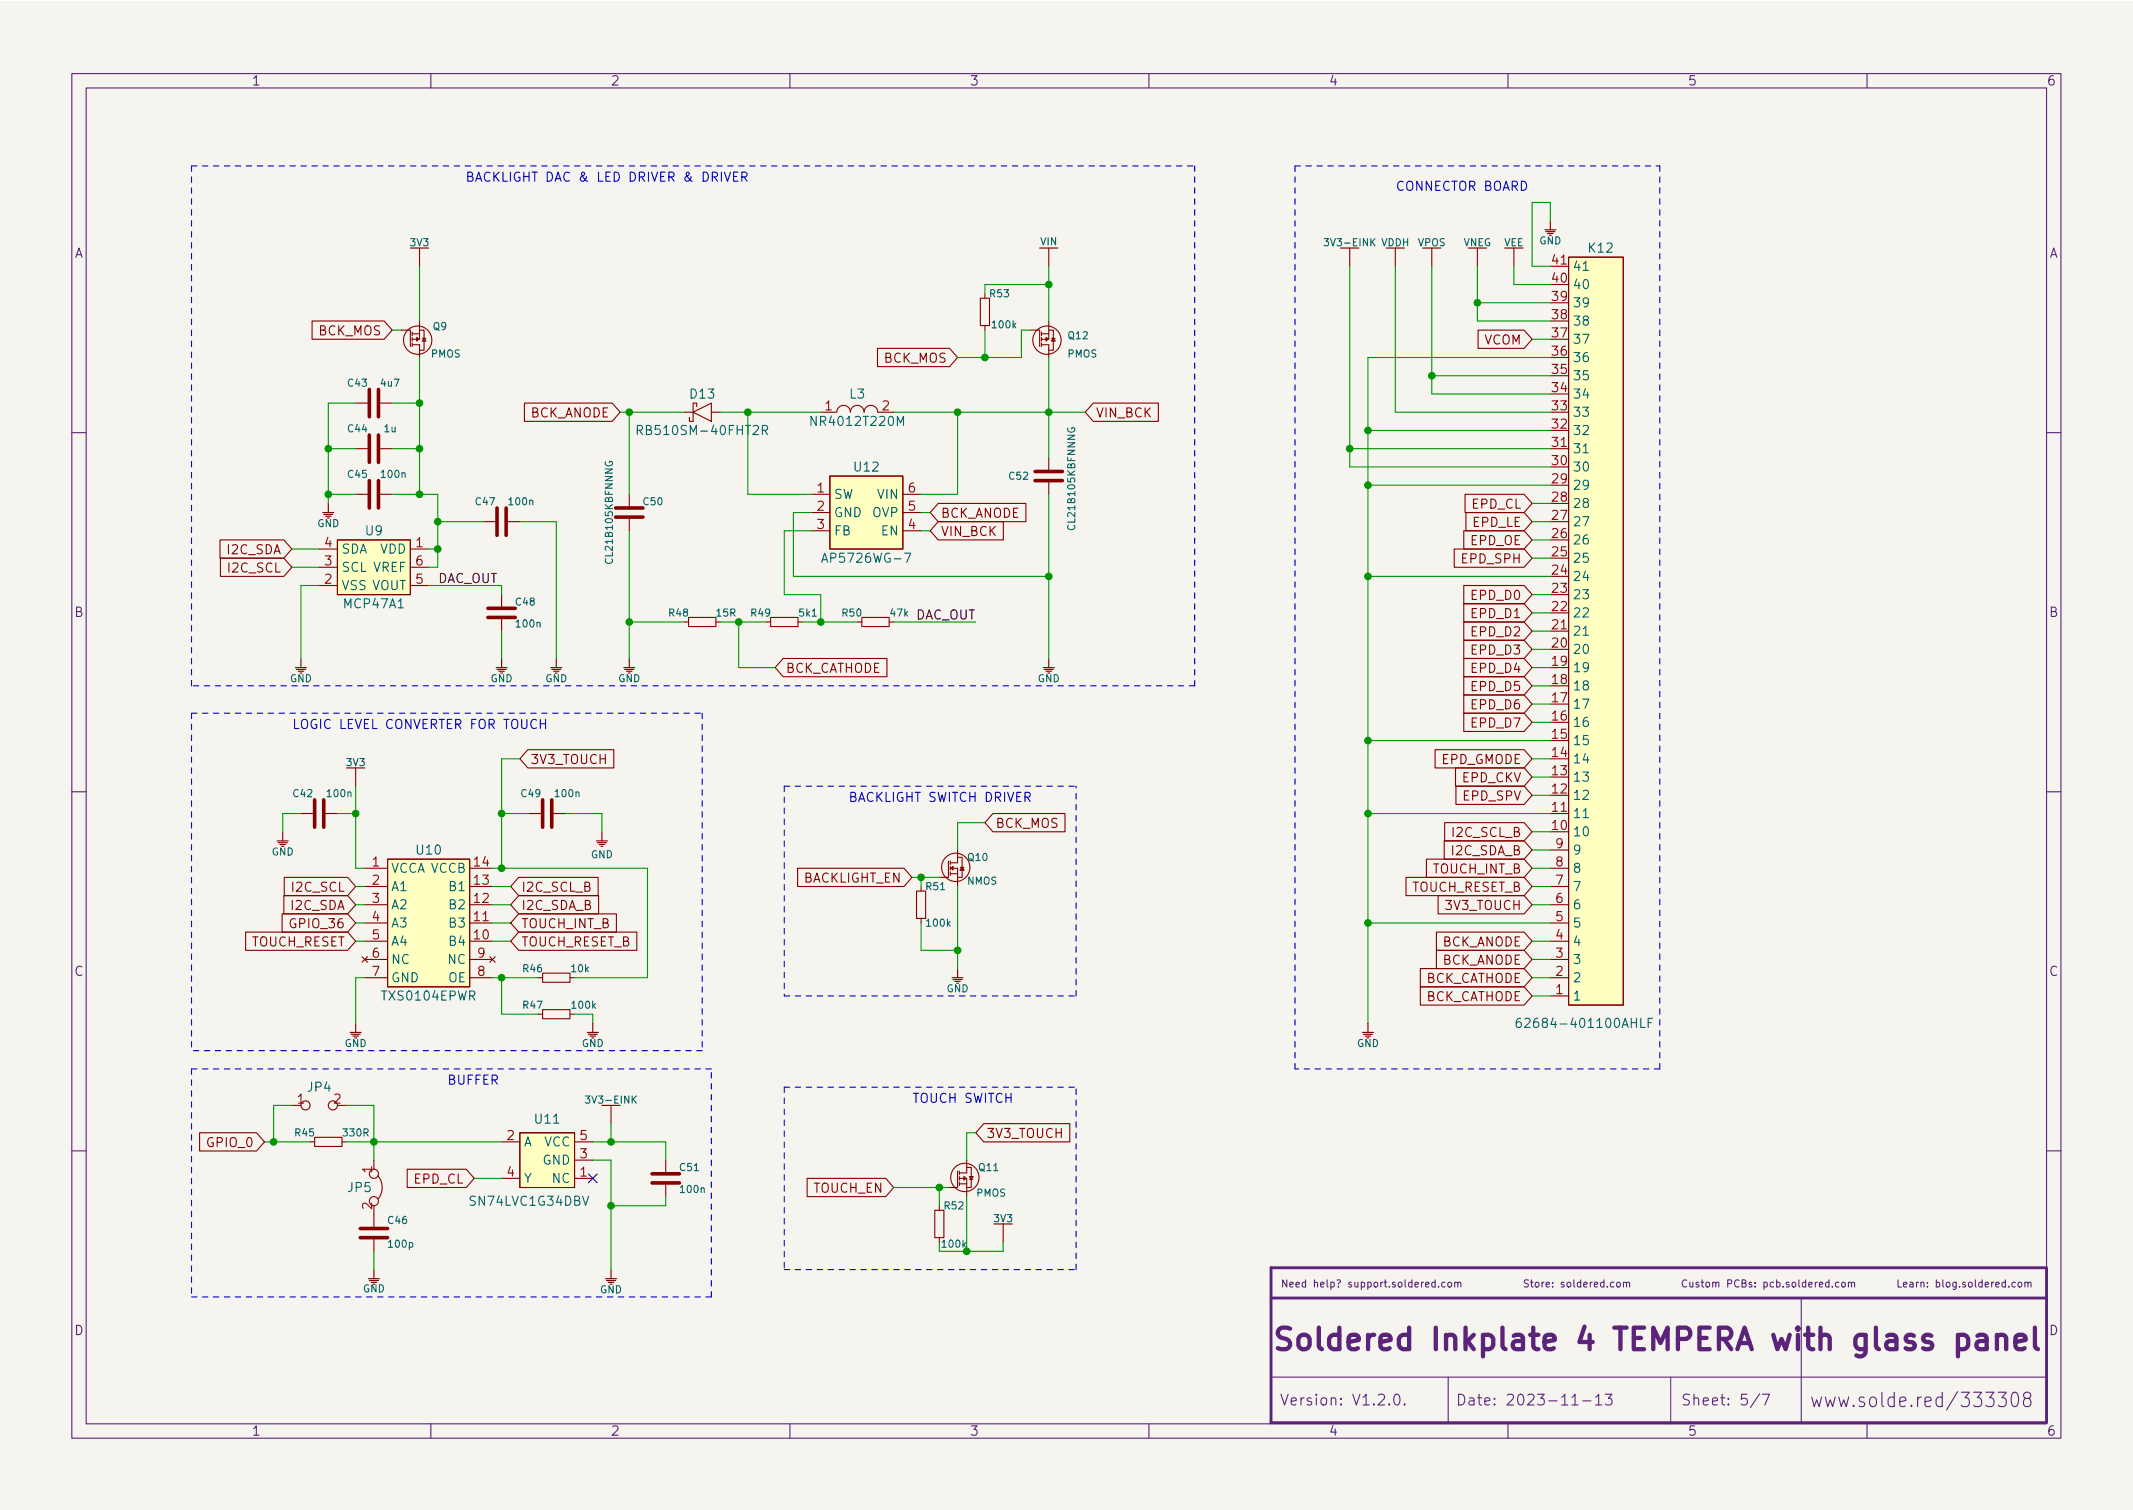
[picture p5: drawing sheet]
<svg xmlns="http://www.w3.org/2000/svg" width="297mm" height="210mm" viewBox="0 0 297 210" stroke-linecap="round" stroke-linejoin="round" font-family="sans-serif">
<path d="M0 .2h297v210.1h-297z" fill="#f5f4ef" stroke="#f5f4ef" stroke-width=".14"/>
<g fill="none" stroke="#5b2379" stroke-width=".15">
<path d="M10 10.2h277v190.1h-277zM12 12.2h273v186.1h-273zM60 10.2v2M110 10.2v2M160 10.2v2M210 10.2v2M260 10.2v2M10 60.2h2M285 60.2h2M10 110.2h2M285 110.2h2M10 160.2h2"/>
<path d="M199.9 178.6l-.3-.1-.2 .2 .1 .5h.4M199.9 178.2v1M200.3 179.1v.1M201.2 178.6l-.2-.1-.2 .2 .1 .5h.3M201.7 178.6l.3-.1 .1 .2v.3l-.1 .2h-.3l-.1-.2zM202.6 178.6l.1-.1 .3 .1v.6M202.6 178.5v.7M203 178.7l.1-.2 .3 .1v.6M225.2 178.6l.1-.1 .3 .1v.4v.2h-.3l-.1-.1zM226.1 178.6l.1-.1 .3 .1v.6M226.1 178.5v.7M226.5 178.7l.1-.2 .3 .1v.6"/>
<path d="M234.9 178.3a.47 .47 0 0 0-.7 .3 .47 .47 0 0 0 .5 .6l.2-.1M235.3 178.5l.1 .7h.2l.1-.1M235.7 178.5v.7M236.6 178.6l-.3-.1-.1 .2v.1l.4 .1v.3h-.4M236.9 178.5h.4M237 178.2v.9l.3 .1M237.6 178.6l.3-.1 .2 .2v.3l-.2 .2h-.3v-.2zM238.5 178.6l.1-.1 .3 .1v.6M238.5 178.5v.7M238.9 178.7l.2-.2 .2 .1 .1 .6M240.6 178.7h.5l.1-.2-.1-.2-.5-.1v1M242.2 178.3a.47 .47 0 0 0-.7 .3 .47 .47 0 0 0 .5 .6l.2-.1"/>
<path d="M242.6 178.7l.4-.1 .1-.1v-.2l-.5-.1v1h.4l.1-.1 .1-.2-.3-.2M243.9 178.6l-.2-.1-.1 .2v.1l.3 .1v.3h-.3M244.4 179.1v.1M244.4 178.6v.1M245.6 178.6l.3-.1 .2 .2-.1 .5h-.4M245.6 178.5v1M247 178.6l-.3-.1-.2 .2 .1 .5h.4M247.4 178.6l.3-.1 .2 .2-.1 .5h-.4M247.4 178.2v1M248.3 179.1v.1M249.1 178.6l-.2-.1-.2 .2 .1 .1 .3 .1v.3h-.4M249.6 178.6l.3-.1 .2 .2v.3l-.2 .2h-.3v-.2z"/>
<path d="M250.5 178.2v.9l.1 .1M251.5 178.6l-.3-.1-.2 .2 .1 .5h.4M251.5 178.2v1M251.9 178.9l.5-.1-.1-.2-.3-.1-.1 .2v.5h.4M252.8 178.5v.7M253.1 178.5l-.3 .2M253.4 178.9l.4-.1v-.2l-.3-.1-.1 .2v.5h.4M254.7 178.6l-.3-.1-.2 .2 .1 .5h.4M254.7 178.2v1M255.2 179.1v.1M256.1 178.6l-.3-.1-.2 .2 .1 .5h.4M256.5 178.6l.1-.1 .3 .1 .1 .4-.1 .2h-.3l-.1-.1z"/>
<path d="M257.4 178.6l.2-.1 .2 .1v.6M257.4 178.5v.7M257.8 178.7l.2-.2 .2 .1 .1 .6M280.6 178.6l-.2-.1-.2 .2 .1 .5h.3M281.1 178.6l.1-.1 .3 .1 .1 .4-.1 .2h-.3l-.1-.1zM282 178.6l.1-.1 .3 .1v.6M282 178.5v.7M282.4 178.7l.2-.2 .2 .1v.6M285 160.2h2M60 198.3v2M110 198.3v2M160 198.3v2"/>
<path d="M177 191.8h108M194.3 194.2a.36 .36 0 0 1 .6 .2 .77 .77 0 0 1-.4 1.2 1 1 0 0 1-.2-1.4zM195.6 195.5l.1 .1h-.1h-.1l.1-.1v.1M201.7 191.8v6.5M210 198.3v2M218.9 195.6h.9M220.4 195.1h1.2M222.2 194.6l.4-.5v1.5M222.2 195.6h.9M223.6 194.1h.9l-.5 .6a.41 .41 0 0 1 .5 .3v.3l-.2 .3h-.5l-.2-.1M232.7 191.8v6.5M245.1 194.1l-1.3 1.9"/>
<path d="M245.4 194.1h1l-.6 1.5M250.8 180.7v17.6M260 198.3v2M270.5 194.6l-.5-.1-.4 .4v.6l.2 .3 .2 .1 .5-.1M270.5 193.9v2M272.6 193.8l-1.5 2.5M282.1 194.7l-.1-.1a.43 .43 0 0 1-.2-.4 .43 .43 0 0 1 .3-.3l.5 .1a.43 .43 0 0 1 .2 .4 .43 .43 0 0 1-.3 .3l-.5 .1a.67 .67 0 0 0 0 1l.1 .1 .5-.1a.67 .67 0 0 0 0-1l-.1-.1"/>
</g>
<path d="M272.7 186l.2-.1h.6l.3 .1 .3 .4v.9l-.3 .4-.3 .2h-.6l-.2-.2M272.7 185.9v3M275.4 186l.3-.1h.5l.3 .1 .2 .3v1.6M276.7 186.6l-.3 .1h-.7a.59 .59 0 0 0-.5 .6 .59 .59 0 0 0 .5 .6h.7l.3-.2M278.1 186.2a.75 .75 0 0 1 1.3 .1v1.6M278.1 185.9v2M280.7 186.9l1.4-.3-.2-.6-.2-.1h-.6l-.3 .1-.1 .3v1.1l.1 .3 .3 .2h.6l.2-.2M283.4 184.9v2.5l.1 .3 .3 .2" fill="none" stroke="#5b2379" stroke-width=".6"/>
<path d="M284.8 176.5h-107.8v21.6h107.9M285 176.5v21.6M177 180.7h108" fill="none" stroke="#5b2379" stroke-width=".4"/>
<g fill="none" stroke="#840000" stroke-width=".16">
<path d="M57.1 34.5h2.6M144.8 34.5h2.5M186.7 34.5h2.5M193 34.5h2.6M198.1 34.5h2.6M204.5 34.5h2.5M209.5 34.5h2.6M215.1 32h1.6M215.3 32.3h1.2M215.5 32.5h.8M215.9 30.7v1.3M45 71.4h1.5"/>
<path d="M45.1 71.6h1.3M45.3 71.9h.8M45.7 70.1v1.3M41.1 93h1.6M41.3 93.2h1.2M41.5 93.5h.8M41.9 91.7v1.3M69.1 93h1.5M69.2 93.2h1.3M69.5 93.5h.7M69.8 91.7v1.3M76.7 93h1.5"/>
<path d="M76.8 93.2h1.3M77.1 93.5h.8M77.5 91.7v1.3M86.9 93h1.5M87 93.2h1.3M87.2 93.5h.8M87.6 91.7v1.3M145.3 93h1.5M145.4 93.2h1.3M145.7 93.5h.7M146 91.7v1.3M38.6 117.1h1.5"/>
<path d="M38.7 117.3h1.3M39 117.6h.8M39.4 115.8v1.3M48.3 106.9h2.5M83.1 117.1h1.5M83.2 117.3h1.3M83.4 117.6h.8M83.7 117.9h.2M83.8 115.8v1.3M132.6 136.1h1.5M132.7 136.4h1.3M133 136.6h.7"/>
<path d="M133.3 134.9v1.2M48.8 143.8h1.5M48.9 144h1.3M49.1 144.3h.8M49.5 142.5v1.3M81.8 143.8h1.5M81.9 144h1.3M82.2 144.3h.7M82.5 142.5v1.3M83.8 153.9h2.6M189.7 143.8h1.6M189.9 144h1.2"/>
<path d="M190.1 144.3h.8M190.5 142.5v1.3M51.3 178h1.5M51.4 178.3h1.3M52.1 176.8v1.2M84.3 178h1.6M84.5 178.3h1.2M84.7 178.6h.8M85.1 176.8v1.2M138.4 170.4h2.6"/>
</g>
<g fill="none" stroke="#840000" stroke-width=".15">
<path d="M58.4 34.5v2.6M146 34.5v2.6M188 34.5v2.6M194.3 34.5v2.6M199.4 34.5v2.6M205.7 34.5v2.6M210.8 34.5v2.6M215.9 37.1h2.5M218.4 35.8h7.7v104.1h-7.7zM43.5 44.7h10l1.1 1.3-1.1 1.2h-10zM49.5 56.1h1.9M52.7 56.1h1.9"/>
<path d="M55.9 46h1.2v2.3M57.4 46.5h1M57.4 48h1v1.8M57.4 46.2v.5M57.4 47v.5M57.4 47.7v.6M58 47l.3 .2-.3 .3zM58.4 46.5v.7h-1M58.4 46h.7v2.8h-.7M58.4 44.7v1.8M58.8 47.1h.5M59.1 47.1l.2 .4h-.5z"/>
<path d="M73 56.1h12.2l1.2 1.3-1.2 1.3h-12.2zM95.2 57.4h1.3M96.5 57.4l2.6-1.3v2.6zM97 56.6v-.5h-.5v2.6h-.5v-.5v.2M99.1 57.4h1.2M114.3 57.4h2.2M116.5 57.4a.95 .95 0 0 1 1-1 .95 .95 0 0 1 .9 1 .95 .95 0 0 1 1-1 .95 .95 0 0 1 .9 1 .95 .95 0 0 1 1-1 .95 .95 0 0 1 .9 1M122.2 48.5h10l1.1 1.3-1.1 1.2h-10zM122.3 57.4h2.2M136.5 41.5h1.3v3.8h-1.3zM137.2 40.9v.6M137.2 45.3v.7"/>
<path d="M143.5 46h1.3v2.3M145 48h1v1.8M145 46.2v.5M145 47v.5M145 47.7v.6M145 46.5h1M145.7 47l.2 .2-.2 .3zM146 46.5v.7h-1M146 46h.7v2.8h-.7M146 44.7v1.8M146.4 47.1h.5M146.7 47.1l.2 .4h-.5z"/>
<path d="M152.2 56.1h9.1v2.6h-9.1l-1.1-1.3zM205.8 46h6.4l1.2 1.2-1.2 1.3h-6.4zM30.6 75.2h8.9l1.1 1.2-1.1 1.3h-8.9zM30.7 77.7h8.8l1.1 1.3-1.1 1.3h-8.8zM44.4 76.4h2.6M44.4 79h2.6M47 75.2h10.1v7.6h-10.1zM49.5 68.8h1.9M49.5 62.5h1.9M52.7 68.8h1.9M52.7 62.5h1.9M57.1 76.4h2.6"/>
<path d="M57.1 79h2.6M67.3 72.6h1.9M70.5 72.6h1.9M87.6 68.8v1.9M87.6 72v1.9M113 68.8h2.6M113 71.4h2.6M113 73.9h2.6M115.6 66.3h10.1v10.1h-10.1zM125.7 68.8h2.6M125.7 71.4h2.6M125.7 73.9h2.6"/>
<path d="M130.7 72.6h9v2.6h-9l-1.2-1.3zM130.7 70.1h12.2v2.5h-12.2l-1.2-1.2zM146 63.7v1.9M146 66.9v1.9M202.5 76.4h9.7l1.2 1.3-1.2 1.3h-9.7zM203.8 73.9h8.4l1.2 1.3-1.2 1.2h-8.4zM204 68.8h8.2l1.2 1.3-1.2 1.3h-8.2zM204.1 71.4h8.1l1.2 1.2-1.2 1.3h-8.1zM215.9 62.5h2.5M44.4 81.5h2.6M57.1 81.5h2.6M69.8 82.8v1.9"/>
<path d="M69.8 86v1.9M95.2 86.6h.7M95.9 86h3.8v1.2h-3.8zM99.7 86.6h.6M106.7 86.6h.6M107.3 86h3.8v1.2h-3.8zM109.1 91.7h14.4v2.5h-14.4l-1.2-1.2zM111.1 86.6h.7M119.4 86.6h.6M120 86h3.8v1.2h-3.8zM123.8 86.6h.7M203.8 91.7h8.4l1.2 1.3-1.2 1.2h-8.4z"/>
<path d="M203.8 96.8h8.4l1.2 1.2-1.2 1.3h-8.4zM203.8 99.3h8.4l1.2 1.3-1.2 1.2h-8.4zM203.8 94.2h8.4l1.2 1.3-1.2 1.3h-8.4zM203.8 89.1h8.4l1.2 1.3-1.2 1.3h-8.4zM203.8 81.5h8.4l1.2 1.3-1.2 1.3h-8.4zM203.8 86.6h8.4l1.2 1.3-1.2 1.2h-8.4zM203.8 84.1h8.4l1.2 1.2-1.2 1.3h-8.4zM215.9 87.9h2.5M41.9 113.3h1.9M45.1 113.3h1.9M49.5 106.9v2.6M54 119.6h11.4v17.8h-11.4z"/>
<path d="M73.5 104.4h12v2.5h-12l-1.1-1.2zM73.7 113.3h1.9M76.8 113.3h1.9M132.1 119.9v2.3h-1.3M132.3 119.9v.5M133.3 119.4h.7v2.8h-.7M133.3 118.4v1.7h-1M138.3 113.3h10v2.5h-10l-1.1-1.3zM198.6 119.6h13.6l1.2 1.3-1.2 1.3h-13.6zM199.9 104.4h12.3l1.2 1.3-1.2 1.2h-12.3zM201.1 117.1h11.1l1.2 1.3-1.2 1.2h-11.1zM201.2 114.5h11l1.2 1.3-1.2 1.3h-11z"/>
<path d="M202.7 106.9h9.5l1.2 1.3-1.2 1.3h-9.5zM202.8 109.5h9.4l1.2 1.2-1.2 1.3h-9.4zM215.9 113.3h2.5M215.9 118.4h2.5M34.2 129.8h14.2l1.1 1.3-1.1 1.2h-14.2zM39.3 127.2h9.1l1.1 1.3-1.1 1.3h-9.1zM39.5 124.7h8.9l1.1 1.3-1.1 1.2h-8.9zM39.6 122.2h8.8l1.1 1.2-1.1 1.3h-8.8zM50.4 133.2l.8 .8M50.8 136.1h3.1M50.8 120.9h3.1M50.8 131.1h3.1"/>
<path d="M50.8 128.5h3.1M50.8 126h3.1M50.8 123.4h3.1M50.8 133.6h3.1M51.2 133.2l-.8 .8M65.5 136.1h3.1M65.5 120.9h3.1M65.5 131.1h3.1M65.5 128.5h3.1M65.5 126h3.1M65.5 123.4h3.1M65.5 133.6h3.1"/>
<path d="M68.2 133.2l.8 .8M69 133.2l-.8 .8M72.2 122.2h11.1v2.5h-11.1l-1.1-1.3zM72.2 124.7h11.2v2.5h-11.2l-1.1-1.2zM72.2 127.2h13.6v2.6h-13.6l-1.1-1.3zM72.2 129.8h16.5v2.5h-16.5l-1.1-1.2zM74.9 136.1h.7M75.6 135.5h3.8v1.3h-3.8zM79.4 136.1h.6M111.1 120.9h14.8l1.1 1.3-1.1 1.2h-14.8zM127.6 124.1h1.3v3.8h-1.3zM128.3 123.4v.7"/>
<path d="M128.3 127.9v.6M132.3 120.9h1v.8M132.3 120.6v.6M132.3 121.4v.5M132.3 121.7h1M132.5 120.9l.2-.3v.6zM133.3 121.7v1.7M133.7 120.8h.5M195.8 122.2h16.4l1.2 1.2-1.2 1.3h-16.4zM197.8 134.9h14.4l1.2 1.2-1.2 1.3h-14.4zM197.8 137.4h14.4l1.2 1.3-1.2 1.2h-14.4zM200 132.3h12.2l1.2 1.3-1.2 1.3h-12.2z"/>
<path d="M200 129.8h12.2l1.2 1.3-1.2 1.2h-12.2zM200.3 124.7h11.9l1.2 1.3-1.2 1.2h-11.9zM215.9 136.1h2.5M215.9 120.9h2.5M215.9 131.1h2.5M215.9 128.5h2.5M215.9 126h2.5M215.9 123.4h2.5M215.9 133.6h2.5M215.9 138.7h2.5M27.8 157.7h7.9l1.1 1.3-1.1 1.3h-7.9zM40.6 153.9h1.3"/>
<path d="M43.2 159h.6M43.8 158.4h3.8v1.2h-3.8zM47 153.9h1.3M47.6 159h.7M69.8 159h2.6M72.4 157.7h7.6v7.6h-7.6zM74.9 141.2h.7M75.6 140.6h3.8v1.3h-3.8zM79.4 141.2h.6M80 159h2.5M85.1 153.9v2.6M137 156.5h12v2.5h-12l-1.1-1.3z"/>
<path d="M52.1 161.5v1.3M52.1 167.9v3.2M52.1 172.3v1.9M52.6 163.7a2.55 2.55 0 0 1 .1 3.2M56.7 162.8h8.2l1.1 1.3-1.1 1.2h-8.2zM69.8 164.1h2.6M80 164.1h2.5M80 161.5h2.5M92.7 161.5v1.9M92.7 164.7v1.9M112.4 164.1h10.9l1.2 1.2-1.2 1.3h-10.9zM130.2 168.5h1.2v3.8h-1.2z"/>
<path d="M130.8 167.9v.6M130.8 172.3v.7M133.3 163.1v2.2h-1.2M133.6 164.1h1v.7M133.6 163.1v.5M133.6 163.8v.5M133.6 164.6v.5M133.6 164.8h1M134.2 163.8l.3 .3-.3 .2zM134.6 162.6h.7v2.7h-.7M134.6 161.5v1.8h-1M134.6 164.8v1.8"/>
<path d="M135 163.8h.5l-.2 .4zM135 164.2h.5M139.7 170.4v2.6"/>
<circle cx="58.2" cy="47.4" r="1.97"/>
<circle cx="145.8" cy="47.4" r="1.97"/>
<circle cx="133.1" cy="120.8" r="1.97"/>
<circle cx="42.5" cy="153.9" r=".63"/>
<circle cx="46.4" cy="153.9" r=".63"/>
<circle cx="52.1" cy="163.4" r=".63"/>
<circle cx="52.1" cy="167.3" r=".63"/>
<circle cx="134.4" cy="164" r="1.97"/>
</g>
<g fill="#ffffc2" stroke="#ffffc2" stroke-width=".14">
<path d="M47 75.2h10.1v7.6h-10.1z"/>
<path d="M72.4 157.7h7.6v7.6h-7.6z"/>
<path d="M115.6 66.3h10.1v10.1h-10.1z"/>
<path d="M54 119.6h11.4v17.8h-11.4z"/>
<path d="M218.4 35.8h7.7v104.1h-7.7z"/>
</g>
<g fill="none" stroke="#840000" stroke-width=".5">
<path d="M51.4 54.2v3.8M52.7 54.2v3.8M51.4 60.6v3.8M51.4 66.9v3.8M52.7 60.6v3.8M52.7 66.9v3.8M69.2 70.7v3.8M70.5 70.7v3.8M85.7 72h3.8M85.7 70.7h3.8M144.1 66.9h3.9M144.1 65.7h3.9"/>
<path d="M67.9 86h3.9M67.9 84.7h3.9M43.8 111.4v3.8M45.1 111.4v3.8M75.6 111.4v3.8M76.8 111.4v3.8M50.2 172.3h3.8M50.2 171.1h3.8M90.8 164.7h3.8M90.8 163.4h3.8"/>
</g>
<path d="M134 120.8l.2 .4h-.5z" fill="none" stroke="#840000" stroke-width=".2"/>
<g fill="none" stroke="#006464" stroke-width=".15">
<path d="M220.5 37.7h.7M88.7 59.9l.7-.1 .1-.1-.1-.3-.2-.2h-.5v1.3M89.1 59.9l.4 .6M106.2 59.9l.6-.1 .1-.1-.1-.3-.2-.2h-.4v1.3M106.5 59.9l.4 .6M148.7 59.6a.47 .47 0 0 0 .5 .6 .47 .47 0 0 0 .4-.6h-.4v.1M84.3 64.3a.47 .47 0 0 0 .5 .6 .47 .47 0 0 0 .4-.6h-.3v.1M114.4 78.3l.4-1.3 .5 1.3M114.5 77.9h.6M126 77h.8l-.5 1.3M220.5 63.1h.7M220.5 88.5h.7"/>
<path d="M220.5 113.9h.7M211.7 141.8a.5 .5 0 0 0-.6 .5v.5l.2 .2 .3 .1 .2-.2 .1-.4-.2-.2h-.3l-.3 .2M228.5 141.8v1.3h.6M229.5 142.4h.4M230.1 141.8h-.6v1.3"/>
</g>
<path d="M100.9 24l.4 1.2 .4-1.2M102.2 24.6h.4M102.8 24h-.6v1.2h.6M103.3 24.6h.6l.1-.2v-.3l-.2-.1h-.5v1.2M103.6 24.6l.4 .6M75.2 100.2v1.2M75.2 100.8h.8M76 100.2v1.2M142.7 111l.6-.1 .2-.1-.1-.4-.2-.1h-.5v1.3M143 111l.5 .6" fill="none" stroke="#0000c2" stroke-width=".15"/>
<g fill="none" stroke="#0000c2" stroke-width=".15" stroke-dasharray=".8 .8">
<path d="M26.7 23.1h139.7M166.4 23.1v72.4M180.3 23.1h50.8M231.1 23.1v125.7M26.7 95.5v-72.4M26.7 99.3h71.1M26.7 99.3v47M97.8 99.3v47M166.4 95.5h-139.7M109.2 109.5v29.2M109.2 109.5h40.7M109.2 138.7h40.7"/>
<path d="M149.9 138.7v-29.2M26.7 148.8v31.8M26.7 148.8h72.4M97.8 146.3h-71.1M109.2 151.4v25.4M109.2 151.4h40.7M180.3 148.8v-125.7M231.1 148.8h-50.8M109.2 176.8h40.7M149.9 176.8v-25.4M26.7 180.6h72.4M99.1 180.6v-31.8"/>
</g>
<g fill="none" stroke="#009600" stroke-width=".15">
<path d="M58.4 37.1v7.6M146 39.6h-8.8v1.3M146 37.1v7.6M188 37.1v27.9h27.9M194.3 37.1v20.3h21.6M199.4 37.1v17.8h16.5M205.7 37.1v7.6h10.2M210.8 37.1v2.5h5.1M215.9 30.7v-2.5h-2.5v8.9h2.5M49.5 56.1h-3.8v14M54.6 56.1h3.8M54.6 46h1.3"/>
<path d="M58.4 49.8v19M86.4 57.4h8.8M87.6 57.4v11.4M100.3 57.4h14M104.1 57.4v11.4h8.9M124.5 57.4h26.6M133.3 57.4v11.4h-5M137.2 46v3.8M143.5 46h-1.3v3.8h-8.9M146 49.8v13.9M190.5 59.9h25.4M199.4 52.3h16.5"/>
<path d="M205.7 42.2h10.2M213.4 47.2h2.5M215.9 49.8h-25.4v92.7M40.6 76.4h3.8M40.6 79h3.8M45.7 68.8h3.8M45.7 62.5h3.8M54.6 68.8h6.4v10.2h-1.3M54.6 62.5h3.8M59.7 76.4h1.3M61 72.6h6.3M72.4 72.6h5.1v19.1"/>
<path d="M87.6 73.9v17.8M113 71.4h-2.5v8.9h35.5M113 73.9h-3.8v8.9h5.1v3.8M128.3 71.4h1.2M128.3 73.9h1.2M146 68.8v22.9M188 62.5h27.9M190.5 67.6h25.4M213.4 72.6h2.5M213.4 75.2h2.5M213.4 70.1h2.5M213.4 77.7h2.5"/>
<path d="M44.4 81.5h-2.5v10.2M59.7 81.5h10.1v1.3M69.8 87.9v3.8M87.6 86.6h7.6M100.3 86.6h6.4M102.9 86.6v6.4h5M111.8 86.6h7.6M124.5 86.6h11.4M190.5 80.3h25.4M213.4 82.8h2.5M213.4 90.4h2.5M213.4 93h2.5"/>
<path d="M213.4 85.3h2.5M213.4 98h2.5M213.4 87.9h2.5M213.4 95.5h2.5M41.9 113.3h-2.5v2.5M47 113.3h2.5M49.5 109.5v11.4h1.3M69.8 113.3h3.9M72.4 105.7h-2.6v15.2M78.7 113.3h5.1v2.5M137.2 114.5h-3.9v3.9M190.5 113.3h25.4"/>
<path d="M190.5 103.1h25.4M213.4 105.7h2.5M213.4 115.8h2.5M213.4 118.4h2.5M213.4 108.2h2.5M213.4 110.7h2.5M213.4 100.6h2.5M49.5 123.4h1.3M49.5 128.5h1.3M49.5 126h1.3M49.5 131.1h1.3M50.8 136.1h-1.3v6.4"/>
<path d="M68.6 120.9h21.6v15.2h-10.2M68.6 123.4h2.5M68.6 128.5h2.5M68.6 136.1h6.3M68.6 126h2.5M68.6 131.1h2.5M69.8 136.1v5.1h5.1M127 122.2h3.8M128.3 122.2v1.2M128.3 128.5v3.8h5M133.3 123.4v11.5M190.5 128.5h25.4"/>
<path d="M213.4 120.9h2.5M213.4 123.4h2.5M213.4 136.1h2.5M213.4 126h2.5M213.4 133.6h2.5M213.4 131.1h2.5M213.4 138.7h2.5M36.8 159h6.4M40.6 153.9h-2.5v5.1M48.3 159h21.5M48.3 153.9h3.8v7.6M80 141.2h2.5v1.3"/>
<path d="M82.5 159h10.2v2.5M85.1 156.5v2.5M135.9 157.7h-1.3v3.8M52.1 174.2v2.6M66 164.1h3.8M82.5 161.5h2.6v15.3M92.7 166.6v1.3h-7.6M124.5 165.3h7.6M130.8 173v1.2h8.9v-1.2M130.8 165.3v2.6M134.6 166.6v7.6"/>
</g>
<path d="M81.9 163.5l1.3 1.2M83.2 163.5l-1.3 1.2" fill="none" stroke="#000084" stroke-width=".15"/>
<g fill="#009600" stroke="#009600" stroke-width=".15">
<circle cx="52.1" cy="159" r=".46"/>
<circle cx="38.1" cy="159" r=".46"/>
<circle cx="61" cy="72.6" r=".46"/>
<circle cx="58.4" cy="68.8" r=".46"/>
<circle cx="69.8" cy="136.1" r=".46"/>
<circle cx="69.8" cy="120.9" r=".46"/>
<circle cx="61" cy="76.4" r=".46"/>
<circle cx="69.8" cy="113.3" r=".46"/>
<circle cx="128.3" cy="122.2" r=".46"/>
<circle cx="85.1" cy="167.9" r=".46"/>
<circle cx="134.6" cy="174.2" r=".46"/>
<circle cx="85.1" cy="159" r=".46"/>
<circle cx="133.3" cy="132.3" r=".46"/>
<circle cx="130.8" cy="165.3" r=".46"/>
<circle cx="45.7" cy="68.8" r=".46"/>
<circle cx="58.4" cy="62.5" r=".46"/>
<circle cx="45.7" cy="62.5" r=".46"/>
<circle cx="49.5" cy="113.3" r=".46"/>
<circle cx="58.4" cy="56.1" r=".46"/>
<circle cx="87.6" cy="57.4" r=".46"/>
<circle cx="87.6" cy="86.6" r=".46"/>
<circle cx="190.5" cy="103.1" r=".46"/>
<circle cx="190.5" cy="113.3" r=".46"/>
<circle cx="190.5" cy="128.5" r=".46"/>
<circle cx="137.2" cy="49.8" r=".46"/>
<circle cx="133.3" cy="57.4" r=".46"/>
<circle cx="146" cy="57.4" r=".46"/>
<circle cx="146" cy="39.6" r=".46"/>
<circle cx="104.1" cy="57.4" r=".46"/>
<circle cx="190.5" cy="67.6" r=".46"/>
<circle cx="190.5" cy="59.9" r=".46"/>
<circle cx="190.5" cy="80.3" r=".46"/>
<circle cx="188" cy="62.5" r=".46"/>
<circle cx="199.4" cy="52.3" r=".46"/>
<circle cx="205.7" cy="42.2" r=".46"/>
<circle cx="146" cy="80.3" r=".46"/>
<circle cx="114.3" cy="86.6" r=".46"/>
<circle cx="102.9" cy="86.6" r=".46"/>
</g>
<text font-size="4.2" fill="#5b2379" x="177" y="188">Soldered Inkplate 4 TEMPERA with glass panel</text>
<g font-size="2.8" fill="#5b2379">
<text x="252" y="196">www.solde.red/</text>
<text x="272.8" y="196">333308</text>
</g>
<g font-size="2.1" fill="#5b2379">
<text x="178.2" y="195.7">Version: V1.2.0.</text>
<text x="202.7" y="195.7">Date: 2023-11-13</text>
<text x="234" y="195.7">Sheet: 5/7</text>
</g>
<g font-size="1.8" fill="#5b2379">
<text x="35" y="11.9">1</text>
<text x="85" y="11.9">2</text>
<text x="135" y="11.9">3</text>
<text x="185" y="11.9">4</text>
<text x="235" y="11.9">5</text>
<text x="285" y="11.9">6</text>
<text x="10.3" y="35.9">A</text>
<text x="285.3" y="35.9">A</text>
<text x="10.3" y="85.9">B</text>
<text x="285.3" y="85.9">B</text>
<text x="10.3" y="135.9">C</text>
<text x="285.3" y="135.9">C</text>
<text x="10.3" y="185.9">D</text>
<text x="285.3" y="185.9">D</text>
<text x="35" y="199.9">1</text>
<text x="85" y="199.9">2</text>
<text x="135" y="199.9">3</text>
<text x="185" y="199.9">4</text>
<text x="235" y="199.9">5</text>
<text x="285" y="199.9">6</text>
</g>
<g font-size="1.8" fill="#0000c2">
<text x="64.8" y="25.3">BACKLIGHT DAC &amp; LED DRIVER &amp; DRIVER</text>
<text x="194.3" y="26.6">CONNECTOR BOARD</text>
<text x="40.6" y="101.5">LOGIC LEVEL CONVERTER FOR TOUCH</text>
<text x="118.1" y="111.7">BACKLIGHT SWITCH DRIVER</text>
<text x="62.2" y="151">BUFFER</text>
<text x="127" y="153.6">TOUCH SWITCH</text>
</g>
<g font-size="1.8" fill="#006464">
<text x="221.3" y="35.2">K12</text>
<text x="218.9" y="40.3">40</text>
<text x="218.9" y="37.7">41</text>
<text x="218.9" y="47.9">37</text>
<text x="218.9" y="45.3">38</text>
<text x="218.9" y="42.8">39</text>
<text x="218.9" y="53">35</text>
<text x="218.9" y="50.4">36</text>
<text x="96.2" y="55.5">D13</text>
<text x="113.4" y="59.3">NR4012T220M</text>
<text x="118.3" y="55.5">L3</text>
<text x="218.9" y="58">33</text>
<text x="218.9" y="55.5">34</text>
<text x="89.6" y="60.6">RB510SM-40FHT2R</text>
<text x="119" y="65.7">U12</text>
<text x="218.9" y="65.7">30</text>
<text x="218.9" y="63.1">31</text>
<text x="218.9" y="60.6">32</text>
<text x="116.1" y="69.5">SW</text>
<text x="122.3" y="69.5">VIN</text>
<text x="218.9" y="70.7">28</text>
<text x="218.9" y="68.2">29</text>
<text x="47.5" y="77.1">SDA</text>
<text x="50.9" y="74.5">U9</text>
<text x="52.9" y="77.1">VDD</text>
<text x="116.1" y="72">GND</text>
<text x="116.1" y="74.5">FB</text>
<text x="121.5" y="72">OVP</text>
<text x="122.8" y="74.5">EN</text>
<text x="218.9" y="75.8">26</text>
<text x="218.9" y="73.3">27</text>
<text x="47.5" y="82.2">VSS VOUT</text>
<text x="47.5" y="79.6">SCL VREF</text>
<text x="115.1" y="78.4">AP5726WG-7</text>
<text x="218.9" y="83.4">23</text>
<text x="218.9" y="80.9">24</text>
<text x="218.9" y="78.4">25</text>
<text x="48" y="84.7">MCP47A1</text>
<text x="218.9" y="88.5">21</text>
<text x="218.9" y="86">22</text>
<text x="218.9" y="93.6">19</text>
<text x="218.9" y="91.1">20</text>
<text x="218.9" y="101.2">16</text>
<text x="218.9" y="98.7">17</text>
<text x="218.9" y="96.1">18</text>
<text x="218.9" y="106.3">14</text>
<text x="218.9" y="103.8">15</text>
<text x="218.9" y="113.9">11</text>
<text x="218.9" y="111.4">12</text>
<text x="218.9" y="108.8">13</text>
<text x="58.1" y="119">U10</text>
<text x="218.9" y="116.5">10</text>
<text x="218.9" y="119">9</text>
<text x="54.4" y="121.5">VCCA VCCB</text>
<text x="54.4" y="124.1">A1</text>
<text x="62.7" y="124.1">B1</text>
<text x="218.9" y="124.1">7</text>
<text x="218.9" y="121.5">8</text>
<text x="54.4" y="126.6">A2</text>
<text x="54.4" y="129.2">A3</text>
<text x="54.4" y="131.7">A4</text>
<text x="62.7" y="131.7">B4</text>
<text x="62.7" y="129.2">B3</text>
<text x="62.7" y="126.6">B2</text>
<text x="218.9" y="131.7">4</text>
<text x="218.9" y="129.2">5</text>
<text x="218.9" y="126.6">6</text>
<text x="54.4" y="134.2">NC</text>
<text x="54.4" y="136.8">GND</text>
<text x="62.4" y="136.8">OE</text>
<text x="62.4" y="134.2">NC</text>
<text x="218.9" y="136.8">2</text>
<text x="218.9" y="134.2">3</text>
<text x="53.3" y="139.3">TXS0104EPWR</text>
<text x="212.5" y="143.1">62684-401100AHLF</text>
<text x="218.9" y="139.3">1</text>
<text x="42.9" y="152">JP4</text>
<text x="72.9" y="159.6">A</text>
<text x="74.6" y="156.5">U11</text>
<text x="75.8" y="159.6">VCC</text>
<text x="48.5" y="166">JP5</text>
<text x="65.6" y="167.9">SN74LVC1G34DBV</text>
<text x="72.9" y="164.7">Y</text>
<text x="75.6" y="162.2">GND</text>
<text x="76.9" y="164.7">NC</text>
</g>
<g font-size="1.8" fill="#a90000">
<text x="216.2" y="41.9">39</text>
<text x="216.2" y="39.4">40</text>
<text x="216.2" y="36.8">41</text>
<text x="216.2" y="47">37</text>
<text x="216.2" y="44.4">38</text>
<text x="216.2" y="52.1">35</text>
<text x="216.2" y="49.5">36</text>
<text x="114.9" y="57.1">1</text>
<text x="122.9" y="57.1">2</text>
<text x="216.2" y="59.7">32</text>
<text x="216.2" y="57.1">33</text>
<text x="216.2" y="54.6">34</text>
<text x="216.2" y="64.8">30</text>
<text x="216.2" y="62.2">31</text>
<text x="113.8" y="68.6">1</text>
<text x="113.8" y="71.1">2</text>
<text x="126.5" y="71.1">5</text>
<text x="126.5" y="68.6">6</text>
<text x="216.2" y="69.8">28</text>
<text x="216.2" y="67.3">29</text>
<text x="45.2" y="76.2">4</text>
<text x="57.9" y="76.2">1</text>
<text x="113.8" y="73.7">3</text>
<text x="126.5" y="73.7">4</text>
<text x="216.2" y="77.5">25</text>
<text x="216.2" y="74.9">26</text>
<text x="216.2" y="72.4">27</text>
<text x="45.2" y="81.3">2</text>
<text x="45.2" y="78.7">3</text>
<text x="57.9" y="81.3">5</text>
<text x="57.9" y="78.7">6</text>
<text x="216.2" y="82.5">23</text>
<text x="216.2" y="80">24</text>
<text x="216.2" y="87.6">21</text>
<text x="216.2" y="85.1">22</text>
<text x="216.2" y="95.2">18</text>
<text x="216.2" y="92.7">19</text>
<text x="216.2" y="90.2">20</text>
<text x="216.2" y="100.3">16</text>
<text x="216.2" y="97.8">17</text>
<text x="216.2" y="107.9">13</text>
<text x="216.2" y="105.4">14</text>
<text x="216.2" y="102.9">15</text>
<text x="216.2" y="113">11</text>
<text x="216.2" y="110.5">12</text>
<text x="216.2" y="115.6">10</text>
<text x="216.7" y="118.1">9</text>
<text x="51.9" y="120.6">1</text>
<text x="51.9" y="123.2">2</text>
<text x="51.9" y="125.7">3</text>
<text x="66" y="125.7">12</text>
<text x="66" y="123.2">13</text>
<text x="66" y="120.6">14</text>
<text x="216.7" y="125.7">6</text>
<text x="216.7" y="123.2">7</text>
<text x="216.7" y="120.6">8</text>
<text x="51.9" y="128.3">4</text>
<text x="51.9" y="130.8">5</text>
<text x="66" y="130.8">10</text>
<text x="66" y="128.3">11</text>
<text x="216.7" y="130.8">4</text>
<text x="216.7" y="128.3">5</text>
<text x="51.9" y="133.3">6</text>
<text x="51.9" y="135.9">7</text>
<text x="66.5" y="135.9">8</text>
<text x="66.5" y="133.3">9</text>
<text x="216.7" y="135.9">2</text>
<text x="216.7" y="133.3">3</text>
<text x="216.7" y="138.4">1</text>
<text x="41.4" y="153.7">1</text>
<text x="46.5" y="153.7">2</text>
<text x="70.6" y="158.7">2</text>
<text x="80.8" y="161.3">3</text>
<text x="80.8" y="158.7">5</text>
<text x="51.8" y="163.3" transform="rotate(-90 51.8 163.3)">1</text>
<text x="70.6" y="163.8">4</text>
<text x="80.8" y="163.8">1</text>
<text x="51.8" y="168.4" transform="rotate(-90 51.8 168.4)">2</text>
</g>
<g font-size="1.8" fill="#840000">
<text x="44.3" y="46.7">BCK_MOS</text>
<text x="206.6" y="48">VCOM</text>
<text x="123.1" y="50.5">BCK_MOS</text>
<text x="73.7" y="58.1">BCK_ANODE</text>
<text x="152.6" y="58.1">VIN_BCK</text>
<text x="205" y="70.8">EPD_CL</text>
<text x="31.7" y="77.2">I2C_SDA</text>
<text x="131" y="74.6">VIN_BCK</text>
<text x="131" y="72.1">BCK_ANODE</text>
<text x="204.8" y="75.9">EPD_OE</text>
<text x="205.1" y="73.4">EPD_LE</text>
<text x="31.9" y="79.7">I2C_SCL</text>
<text x="203.7" y="78.4">EPD_SPH</text>
<text x="205.1" y="83.5">EPD_D0</text>
<text x="205.1" y="88.6">EPD_D2</text>
<text x="205.1" y="86.1">EPD_D1</text>
<text x="109.4" y="93.7">BCK_CATHODE</text>
<text x="205.1" y="93.7">EPD_D4</text>
<text x="205.1" y="91.1">EPD_D3</text>
<text x="205.1" y="98.8">EPD_D6</text>
<text x="205.1" y="101.3">EPD_D7</text>
<text x="205.1" y="96.2">EPD_D5</text>
<text x="73.8" y="106.4">3V3_TOUCH</text>
<text x="200.6" y="106.4">EPD_GMODE</text>
<text x="203.6" y="108.9">EPD_CKV</text>
<text x="203.8" y="111.5">EPD_SPV</text>
<text x="138.6" y="115.3">BCK_MOS</text>
<text x="202.2" y="119.1">I2C_SDA_B</text>
<text x="202.4" y="116.5">I2C_SCL_B</text>
<text x="40.8" y="124.2">I2C_SCL</text>
<text x="72.5" y="124.2">I2C_SCL_B</text>
<text x="111.7" y="122.9">BACKLIGHT_EN</text>
<text x="196.5" y="124.2">TOUCH_RESET_B</text>
<text x="199.5" y="121.6">TOUCH_INT_B</text>
<text x="34.9" y="131.8">TOUCH_RESET</text>
<text x="40.6" y="126.7">I2C_SDA</text>
<text x="40.7" y="129.2">GPIO_36</text>
<text x="72.5" y="126.7">I2C_SDA_B</text>
<text x="72.5" y="129.2">TOUCH_INT_B</text>
<text x="72.5" y="131.8">TOUCH_RESET_B</text>
<text x="200.7" y="131.8">BCK_ANODE</text>
<text x="201.5" y="126.7">3V3_TOUCH</text>
<text x="198.4" y="136.9">BCK_CATHODE</text>
<text x="200.7" y="134.3">BCK_ANODE</text>
<text x="198.4" y="139.4">BCK_CATHODE</text>
<text x="29" y="159.7">GPIO_0</text>
<text x="137.3" y="158.5">3V3_TOUCH</text>
<text x="57.6" y="164.8">EPD_CL</text>
<text x="113.3" y="166.1">TOUCH_EN</text>
</g>
<g font-size="1.8" fill="#0f0f0f">
<text x="61" y="81.2">DAC_OUT</text>
<text x="127.3" y="86.3">DAC_OUT</text>
</g>
<g font-size="1.4" fill="#006464">
<text x="57.2" y="34.3">3V3</text>
<text x="144.9" y="34.1">VIN</text>
<text x="184.8" y="34.3">3V3-EINK</text>
<text x="192.3" y="34.3">VDDH</text>
<text x="197.5" y="34.3">VPOS</text>
<text x="203.8" y="34.3">VNEG</text>
<text x="209.4" y="34.3">VEE</text>
<text x="214.4" y="34">GND</text>
<text x="137.9" y="41.4">R53</text>
<text x="60.3" y="46">Q9</text>
<text x="138.3" y="45.7">100k</text>
<text x="148.8" y="47.2">Q12</text>
<text x="48.5" y="53.8">C43</text>
<text x="53.1" y="53.8">4u7</text>
<text x="60" y="49.8">PMOS</text>
<text x="148.7" y="49.8">PMOS</text>
<text x="48.5" y="60.2">C44</text>
<text x="53.5" y="60.2">1u</text>
<text x="48.5" y="66.5">C45</text>
<text x="53.2" y="66.5">100n</text>
<text x="66.3" y="70.3">C47</text>
<text x="71" y="70.3">100n</text>
<text x="89.6" y="70.3">C50</text>
<text x="140.6" y="66.8">C52</text>
<text x="44.2" y="73.4">GND</text>
<text x="149.7" y="73.5" transform="rotate(-90 149.7 73.5)">CL21B105KBFNNNG</text>
<text x="85.3" y="78.2" transform="rotate(-90 85.3 78.2)">CL21B105KBFNNNG</text>
<text x="71.9" y="84.3">C48</text>
<text x="72" y="87.4">100n</text>
<text x="93.2" y="85.8">R48</text>
<text x="99.8" y="85.8">15R</text>
<text x="104.6" y="85.8">R49</text>
<text x="111.4" y="85.8">5k1</text>
<text x="117.3" y="85.8">R50</text>
<text x="124.1" y="85.8">47k</text>
<text x="40.4" y="95">GND</text>
<text x="68.3" y="95">GND</text>
<text x="75.9" y="95">GND</text>
<text x="86.1" y="95">GND</text>
<text x="144.5" y="95">GND</text>
<text x="48.3" y="106.7">3V3</text>
<text x="40.9" y="111">C42</text>
<text x="45.7" y="111">100n</text>
<text x="72.6" y="111">C49</text>
<text x="77.4" y="111">100n</text>
<text x="37.8" y="119.1">GND</text>
<text x="82.3" y="119.5">GND</text>
<text x="134.8" y="119.9">Q10</text>
<text x="129" y="123.9">R51</text>
<text x="134.7" y="123.2">NMOS</text>
<text x="129.1" y="129">100k</text>
<text x="72.9" y="135.4">R46</text>
<text x="79.6" y="135.4">10k</text>
<text x="72.9" y="140.4">R47</text>
<text x="79.7" y="140.4">100k</text>
<text x="131.8" y="138.2">GND</text>
<text x="48" y="145.8">GND</text>
<text x="81" y="145.8">GND</text>
<text x="189" y="145.8">GND</text>
<text x="82" y="153.7">3V3-EINK</text>
<text x="41.1" y="158.2">R45</text>
<text x="47.9" y="158.2">330R</text>
<text x="94.7" y="163.1">C51</text>
<text x="94.8" y="166.1">100n</text>
<text x="136" y="166.6">PMOS</text>
<text x="136.4" y="163.1">Q11</text>
<text x="54.1" y="170.4">C46</text>
<text x="54.2" y="173.7">100p</text>
<text x="131.3" y="173.7">100k</text>
<text x="131.6" y="168.4">R52</text>
<text x="138.5" y="170.2">3V3</text>
<text x="50.5" y="179.9">GND</text>
<text x="83.5" y="180.1">GND</text>
</g>
<g font-size="1.4" fill="#5b2379">
<text x="178.3" y="179.3">Need help? support.soldered.com</text>
<text x="212" y="179.3">Store: soldered.com</text>
<text x="264" y="179.3">Learn: blog.soldered.com</text>
</g>
</svg>
